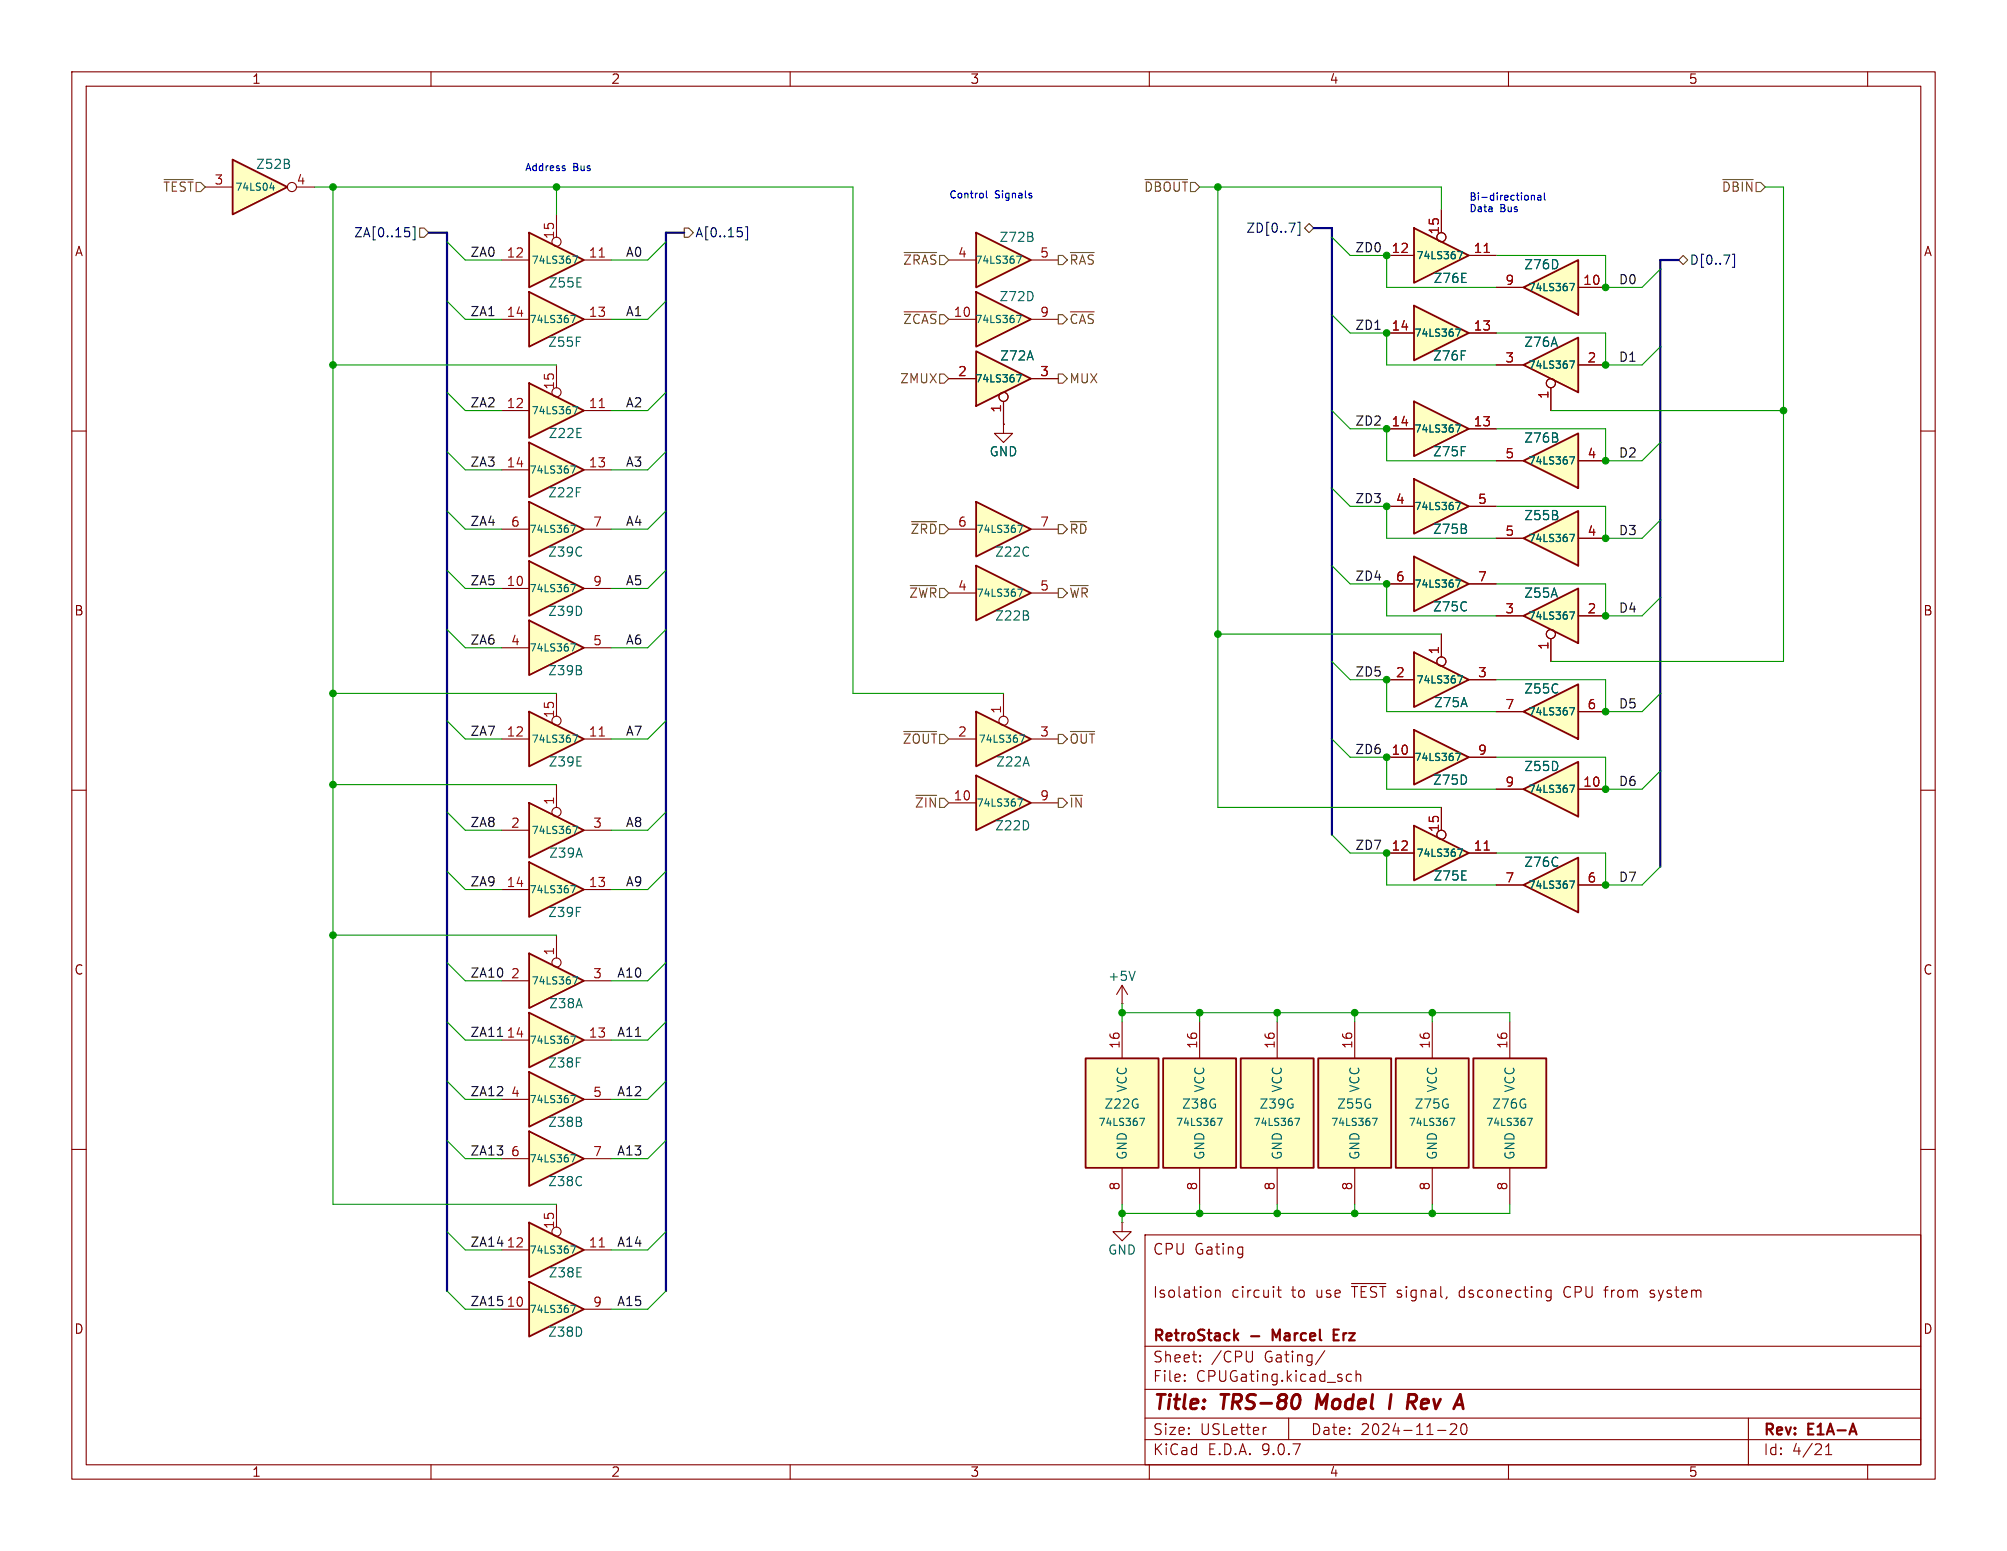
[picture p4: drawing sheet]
<svg xmlns="http://www.w3.org/2000/svg" width="279mm" height="216mm" viewBox="0 0 279 216" stroke-linecap="round" stroke-linejoin="round" font-family="sans-serif">
<g fill="none" stroke="#840000" stroke-width=".15">
<path d="M10 10h259.4v195.9h-259.4zM12 12h255.4v191.9h-255.4zM60 10v2M110 10v2M160 10v2M210 10v2M260 10v2M10 60h2M267.4 60h2M10 110h2M267.4 110h2M10 160h2"/>
<path d="M159.4 171.9h108v32h-108zM169.2 179.6v1M169.2 179.7a.37 .37 0 0 1 .7 .1v.8M177.8 179.6h.6M178 179.1v1.3l.1 .1 .3 .1M188.2 178.7h4.7M215.4 179.7l.1-.1 .4 .1M215.9 179.6v1.2a.41 .41 0 0 1-.5 .3M217.9 179.3a1.04 1.04 0 0 0 0 1.1M230.1 179.6l-.3 .1-.1 .1 .1 .2 .3 .1M267.4 160h2M159.4 197.4h108"/>
<path d="M159.4 193.4h108M159.4 187.4h108M164.9 192.1l.1 .1-.1 .1M164.9 192.1v.1v.1M164.9 191.4v.1M164.9 192.1v.2M164.9 191.4h.1l-.1 .1M167.1 189.4v.1v.1M167.1 189.4l-.1 .1 .1 .1M167.1 188.7v.1M167.1 189.4v.2M167.1 188.7h-.1l.1 .1"/>
<path d="M174.4 188.1v1.2l-.3 .3M176.3 198.7l-.3 .1M179.4 197.4v3M184.4 188l-1.3 1.9M187.5 192.1l.2 .2 .4-.1M188.1 191.4l-.4-.1-.2 .1M188.8 191.4a.37 .37 0 0 1 .6 .1v.8M188.8 190.8v1.5M200.1 199.1h1.2M201.9 198.3l.2-.1 .5 .1a.41 .41 0 0 1 .1 .5l-.8 .9h.9M203.5 198.3a.36 .36 0 0 1 .4-.1 .36 .36 0 0 1 .2 .3 .77 .77 0 0 1-.4 1.2 .91 .91 0 0 1-.2-1.4zM215.4 180.5l.1 .1 .4-.1"/>
<path d="M229.7 180.5l.4 .1M243.4 197.4v6.5M60 203.9v2M110 203.9v2M159.4 200.4h108M160 203.9v2M210 203.9v2M254.1 202.5h.9M254.1 201.4l.5-.4v1.5M260 203.9v2"/>
</g>
<path d="M180.8 194.2a1.31 1.31 0 0 1 0 1.5M183.5 194.1l-.3 2M193.7 194.1l-.3 2M197.1 194.2a.53 .53 0 0 1 0 .8" fill="none" stroke="#840000" stroke-width=".4"/>
<path d="M172 186l.4 .6M172.4 185.6l-.6 .5M177.7 186.1l-.5-1v1.5M185.7 185.8h.5M186.4 185.1h-.7v1.5h.7" fill="none" stroke="#840000" stroke-width=".3"/>
<path d="M196.8 90.8l7.7 3.8-7.7 3.8z" fill="#ffffc2"/>
<path d="M196.8 90.8l7.7 3.8-7.7 3.8z" fill="none" stroke="#840000" stroke-width=".25"/>
<g fill="none" stroke="#840000" stroke-width=".15">
<path d="M193 94.6h3.8M200.7 88.3v3.1M204.5 94.6h3.8"/>
<circle cx="200.7" cy="92.1" r=".63"/>
</g>
<path d="M202.9 94.1h.7l-.4 1" fill="none" stroke="#006464" stroke-width=".15"/>
<path d="M73.7 61.6l7.6 3.8-7.6 3.8z" fill="#ffffc2"/>
<path d="M73.7 61.6l7.6 3.8-7.6 3.8z" fill="none" stroke="#840000" stroke-width=".25"/>
<path d="M69.8 65.4h3.9M81.3 65.4h3.8" fill="none" stroke="#840000" stroke-width=".15"/>
<path d="M79.5 64.9h.6l-.4 1" fill="none" stroke="#006464" stroke-width=".15"/>
<path d="M196.8 77.5l7.7 3.8-7.7 3.8z" fill="#ffffc2"/>
<path d="M196.8 77.5l7.7 3.8-7.7 3.8z" fill="none" stroke="#840000" stroke-width=".25"/>
<path d="M193 81.3h3.8M204.5 81.3h3.8" fill="none" stroke="#840000" stroke-width=".15"/>
<path d="M202.7 80.7h.6l-.4 1" fill="none" stroke="#006464" stroke-width=".15"/>
<path d="M73.7 40.6l7.6 3.9-7.6 3.8z" fill="#ffffc2"/>
<path d="M73.7 40.6l7.6 3.9-7.6 3.8z" fill="none" stroke="#840000" stroke-width=".25"/>
<path d="M69.8 44.5h3.9M81.3 44.5h3.8" fill="none" stroke="#840000" stroke-width=".15"/>
<path d="M79.5 43.9h.6l-.4 1" fill="none" stroke="#006464" stroke-width=".15"/>
<path d="M135.9 78.7l7.6 3.9-7.6 3.8z" fill="#ffffc2"/>
<path d="M135.9 78.7l7.6 3.9-7.6 3.8z" fill="none" stroke="#840000" stroke-width=".25"/>
<path d="M132.1 82.6h3.8M143.5 82.6h3.8" fill="none" stroke="#840000" stroke-width=".15"/>
<path d="M141.7 82h.7l-.5 1" fill="none" stroke="#006464" stroke-width=".15"/>
<path d="M212.1 109.9l7.6-3.9v7.7z" fill="#ffffc2"/>
<path d="M212.1 109.9l7.6-3.9v7.7z" fill="none" stroke="#840000" stroke-width=".25"/>
<path d="M208.3 109.9h3.8M219.7 109.9h3.8" fill="none" stroke="#840000" stroke-width=".15"/>
<path d="M218.5 109.3h.7l-.4 1" fill="none" stroke="#006464" stroke-width=".15"/>
<path d="M32.4 22.2l7.6 3.8-7.6 3.8z" fill="#ffffc2"/>
<path d="M32.4 22.2l7.6 3.8-7.6 3.8z" fill="none" stroke="#840000" stroke-width=".25"/>
<g fill="none" stroke="#840000" stroke-width=".15">
<path d="M28.6 26h3.8M41.3 26h2.5"/>
<circle cx="40.6" cy="26" r=".63"/>
</g>
<path d="M37.6 26.2h.6M38.1 25.8v.7" fill="none" stroke="#006464" stroke-width=".15"/>
<path d="M151.1 147.3h10.2v15.3h-10.2z" fill="#ffffc2"/>
<path d="M151.1 147.3h10.2v15.3h-10.2z" fill="none" stroke="#840000" stroke-width=".25"/>
<path d="M156.2 142.2v5.1M156.2 162.6v5" fill="none" stroke="#840000" stroke-width=".15"/>
<path d="M158.7 155.7h.6l-.4 1" fill="none" stroke="#006464" stroke-width=".15"/>
<path d="M212.1 99.1l7.6-3.8v7.6z" fill="#ffffc2"/>
<path d="M212.1 99.1l7.6-3.8v7.6z" fill="none" stroke="#840000" stroke-width=".25"/>
<path d="M208.3 99.1h3.8M219.7 99.1h3.8" fill="none" stroke="#840000" stroke-width=".15"/>
<path d="M218.5 98.5h.7l-.4 1" fill="none" stroke="#006464" stroke-width=".15"/>
<path d="M135.9 108l7.6 3.8-7.6 3.8z" fill="#ffffc2"/>
<path d="M135.9 108l7.6 3.8-7.6 3.8z" fill="none" stroke="#840000" stroke-width=".25"/>
<path d="M132.1 111.8h3.8M143.5 111.8h3.8" fill="none" stroke="#840000" stroke-width=".15"/>
<path d="M141.7 111.2h.7l-.5 1" fill="none" stroke="#006464" stroke-width=".15"/>
<path d="M73.7 53.3l7.6 3.9-7.6 3.8z" fill="#ffffc2"/>
<path d="M73.7 53.3l7.6 3.9-7.6 3.8z" fill="none" stroke="#840000" stroke-width=".25"/>
<g fill="none" stroke="#840000" stroke-width=".15">
<path d="M69.8 57.2h3.9M77.5 50.8v3.2M81.3 57.2h3.8"/>
<circle cx="77.5" cy="54.6" r=".63"/>
</g>
<path d="M83.4 56.7h.8" fill="none" stroke="#a90000" stroke-width=".15"/>
<path d="M79.7 56.6h.7l-.4 1" fill="none" stroke="#006464" stroke-width=".15"/>
<path d="M73.7 149.2l7.6 3.8-7.6 3.8z" fill="#ffffc2"/>
<path d="M73.7 149.2l7.6 3.8-7.6 3.8z" fill="none" stroke="#840000" stroke-width=".25"/>
<path d="M69.8 153h3.9M81.3 153h3.8" fill="none" stroke="#840000" stroke-width=".15"/>
<path d="M79.5 152.5h.6l-.4 1" fill="none" stroke="#006464" stroke-width=".15"/>
<path d="M194.3 147.3h10.2v15.3h-10.2z" fill="#ffffc2"/>
<path d="M194.3 147.3h10.2v15.3h-10.2z" fill="none" stroke="#840000" stroke-width=".25"/>
<path d="M199.4 142.2v5.1M199.4 162.6v5" fill="none" stroke="#840000" stroke-width=".15"/>
<path d="M201.8 155.7h.7l-.4 1" fill="none" stroke="#006464" stroke-width=".15"/>
<path d="M183.5 147.3h10.2v15.3h-10.2z" fill="#ffffc2"/>
<path d="M183.5 147.3h10.2v15.3h-10.2z" fill="none" stroke="#840000" stroke-width=".25"/>
<path d="M188.6 142.2v5.1M188.6 162.6v5" fill="none" stroke="#840000" stroke-width=".15"/>
<path d="M191 155.7h.7l-.4 1" fill="none" stroke="#006464" stroke-width=".15"/>
<path d="M205.1 147.3h10.2v15.3h-10.2z" fill="#ffffc2"/>
<path d="M205.1 147.3h10.2v15.3h-10.2z" fill="none" stroke="#840000" stroke-width=".25"/>
<path d="M210.2 142.2v5.1M210.2 162.6v5" fill="none" stroke="#840000" stroke-width=".15"/>
<path d="M212.6 155.7h.7l-.4 1" fill="none" stroke="#006464" stroke-width=".15"/>
<path d="M73.7 157.5l7.6 3.8-7.6 3.8z" fill="#ffffc2"/>
<path d="M73.7 157.5l7.6 3.8-7.6 3.8z" fill="none" stroke="#840000" stroke-width=".25"/>
<path d="M69.8 161.3h3.9M81.3 161.3h3.8" fill="none" stroke="#840000" stroke-width=".15"/>
<path d="M79.5 160.7h.6l-.4 1" fill="none" stroke="#006464" stroke-width=".15"/>
<path d="M73.7 78.1l7.6 3.8-7.6 3.8z" fill="#ffffc2"/>
<path d="M73.7 78.1l7.6 3.8-7.6 3.8z" fill="none" stroke="#840000" stroke-width=".25"/>
<path d="M69.8 81.9h3.9M81.3 81.9h3.8" fill="none" stroke="#840000" stroke-width=".15"/>
<path d="M79.5 81.4h.6l-.4 1" fill="none" stroke="#006464" stroke-width=".15"/>
<path d="M73.7 69.9l7.6 3.8-7.6 3.8z" fill="#ffffc2"/>
<path d="M73.7 69.9l7.6 3.8-7.6 3.8z" fill="none" stroke="#840000" stroke-width=".25"/>
<path d="M69.8 73.7h3.9M81.3 73.7h3.8" fill="none" stroke="#840000" stroke-width=".15"/>
<path d="M79.5 73.1h.6l-.4 1" fill="none" stroke="#006464" stroke-width=".15"/>
<path d="M73.7 86.4l7.6 3.8-7.6 3.8z" fill="#ffffc2"/>
<path d="M73.7 86.4l7.6 3.8-7.6 3.8z" fill="none" stroke="#840000" stroke-width=".25"/>
<path d="M69.8 90.2h3.9M81.3 90.2h3.8M156.2 170.2v1.3h1.3l-1.3 1.2-1.3-1.2h1.3M156.2 170.2h.1" fill="none" stroke="#840000" stroke-width=".15"/>
<path d="M79.5 89.6h.6l-.4 1" fill="none" stroke="#006464" stroke-width=".15"/>
<path d="M135.9 99.1l7.6 3.8-7.6 3.8z" fill="#ffffc2"/>
<path d="M135.9 99.1l7.6 3.8-7.6 3.8z" fill="none" stroke="#840000" stroke-width=".25"/>
<g fill="none" stroke="#840000" stroke-width=".15">
<path d="M139.7 96.5v3.2M132.1 102.9h3.8M143.5 102.9h3.8"/>
<circle cx="139.7" cy="100.3" r=".63"/>
</g>
<path d="M142 102.3h.6l-.4 1" fill="none" stroke="#006464" stroke-width=".15"/>
<path d="M172.7 147.3h10.2v15.3h-10.2z" fill="#ffffc2"/>
<path d="M172.7 147.3h10.2v15.3h-10.2z" fill="none" stroke="#840000" stroke-width=".25"/>
<path d="M177.8 142.2v5.1M177.8 162.6v5" fill="none" stroke="#840000" stroke-width=".15"/>
<path d="M180.3 155.7h.6l-.4 1" fill="none" stroke="#006464" stroke-width=".15"/>
<path d="M161.9 147.3h10.2v15.3h-10.2z" fill="#ffffc2"/>
<path d="M161.9 147.3h10.2v15.3h-10.2z" fill="none" stroke="#840000" stroke-width=".25"/>
<path d="M167 142.2v5.1M167 162.6v5" fill="none" stroke="#840000" stroke-width=".15"/>
<path d="M169.5 155.7h.6l-.4 1" fill="none" stroke="#006464" stroke-width=".15"/>
<path d="M73.7 141l7.6 3.8-7.6 3.8z" fill="#ffffc2"/>
<path d="M73.7 141l7.6 3.8-7.6 3.8z" fill="none" stroke="#840000" stroke-width=".25"/>
<path d="M156.2 139.7h.1M156.2 137.2l-.8 1.2M156.2 137.2l.8 1.2M156.2 137.2v2.5M69.8 144.8h3.9M81.3 144.8h3.8" fill="none" stroke="#840000" stroke-width=".15"/>
<path d="M158 135.2l-.4 1.3M79.5 144.2h.6l-.4 1" fill="none" stroke="#006464" stroke-width=".15"/>
<path d="M196.8 114.9l7.7 3.8-7.7 3.9z" fill="#ffffc2"/>
<path d="M196.8 114.9l7.7 3.8-7.7 3.9z" fill="none" stroke="#840000" stroke-width=".25"/>
<g fill="none" stroke="#840000" stroke-width=".15">
<path d="M193 118.7h3.8M200.7 112.4v3.2M204.5 118.7h3.8"/>
<circle cx="200.7" cy="116.2" r=".63"/>
</g>
<path d="M206.6 118.3h.7" fill="none" stroke="#a90000" stroke-width=".15"/>
<path d="M202.9 118.2h.7l-.4 1" fill="none" stroke="#006464" stroke-width=".15"/>
<path d="M196.8 101.6l7.7 3.8-7.7 3.8z" fill="#ffffc2"/>
<path d="M196.8 101.6l7.7 3.8-7.7 3.8z" fill="none" stroke="#840000" stroke-width=".25"/>
<path d="M193 105.4h3.8M204.5 105.4h3.8" fill="none" stroke="#840000" stroke-width=".15"/>
<path d="M202.7 104.9h.6l-.4 1" fill="none" stroke="#006464" stroke-width=".15"/>
<path d="M196.8 55.9l7.7 3.8-7.7 3.8z" fill="#ffffc2"/>
<path d="M196.8 55.9l7.7 3.8-7.7 3.8z" fill="none" stroke="#840000" stroke-width=".25"/>
<path d="M193 59.7h3.8M204.5 59.7h3.8" fill="none" stroke="#840000" stroke-width=".15"/>
<path d="M202.7 59.1h.6l-.4 1" fill="none" stroke="#006464" stroke-width=".15"/>
<path d="M212.1 50.8l7.6-3.8v7.6z" fill="#ffffc2"/>
<path d="M212.1 50.8l7.6-3.8v7.6z" fill="none" stroke="#840000" stroke-width=".25"/>
<g fill="none" stroke="#840000" stroke-width=".15">
<path d="M208.3 50.8h3.8M215.9 54v3.2M219.7 50.8h3.8"/>
<circle cx="215.9" cy="53.3" r=".63"/>
</g>
<path d="M218.5 50.3h.7l-.4 1" fill="none" stroke="#006464" stroke-width=".15"/>
<path d="M196.8 42.5l7.7 3.9-7.7 3.8z" fill="#ffffc2"/>
<path d="M196.8 42.5l7.7 3.9-7.7 3.8z" fill="none" stroke="#840000" stroke-width=".25"/>
<path d="M193 46.4h3.8M204.5 46.4h3.8" fill="none" stroke="#840000" stroke-width=".15"/>
<path d="M202.7 45.8h.6l-.4 1" fill="none" stroke="#006464" stroke-width=".15"/>
<path d="M212.1 40l7.6-3.8v7.6z" fill="#ffffc2"/>
<path d="M212.1 40l7.6-3.8v7.6z" fill="none" stroke="#840000" stroke-width=".25"/>
<path d="M208.3 40h3.8M219.7 40h3.8" fill="none" stroke="#840000" stroke-width=".15"/>
<path d="M218.5 39.5h.7l-.4 1" fill="none" stroke="#006464" stroke-width=".15"/>
<path d="M196.8 31.8l7.7 3.8-7.7 3.8z" fill="#ffffc2"/>
<path d="M196.8 31.8l7.7 3.8-7.7 3.8z" fill="none" stroke="#840000" stroke-width=".25"/>
<g fill="none" stroke="#840000" stroke-width=".15">
<path d="M193 35.6h3.8M200.7 29.2v3.2M204.5 35.6h3.8"/>
<circle cx="200.7" cy="33" r=".63"/>
</g>
<path d="M206.6 35.1h.7" fill="none" stroke="#a90000" stroke-width=".15"/>
<path d="M202.9 35h.7l-.4 1" fill="none" stroke="#006464" stroke-width=".15"/>
<path d="M135.9 32.4l7.6 3.8-7.6 3.8z" fill="#ffffc2"/>
<path d="M135.9 32.4l7.6 3.8-7.6 3.8z" fill="none" stroke="#840000" stroke-width=".25"/>
<path d="M132.1 36.2h3.8M143.5 36.2h3.8" fill="none" stroke="#840000" stroke-width=".15"/>
<path d="M141.5 35.6h.7l-.4 1" fill="none" stroke="#006464" stroke-width=".15"/>
<path d="M212.1 123.2l7.6-3.8v7.6z" fill="#ffffc2"/>
<path d="M212.1 123.2l7.6-3.8v7.6z" fill="none" stroke="#840000" stroke-width=".25"/>
<path d="M208.3 123.2h3.8M219.7 123.2h3.8" fill="none" stroke="#840000" stroke-width=".15"/>
<path d="M218.5 122.6h.7l-.4 1" fill="none" stroke="#006464" stroke-width=".15"/>
<path d="M135.9 40.6l7.6 3.9-7.6 3.8z" fill="#ffffc2"/>
<path d="M135.9 40.6l7.6 3.9-7.6 3.8z" fill="none" stroke="#840000" stroke-width=".25"/>
<path d="M132.1 44.5h3.8M143.5 44.5h3.8" fill="none" stroke="#840000" stroke-width=".15"/>
<path d="M141.5 43.9h.7l-.4 1" fill="none" stroke="#006464" stroke-width=".15"/>
<path d="M73.7 120l7.6 3.8-7.6 3.8z" fill="#ffffc2"/>
<path d="M73.7 120l7.6 3.8-7.6 3.8z" fill="none" stroke="#840000" stroke-width=".25"/>
<path d="M69.8 123.8h3.9M81.3 123.8h3.8" fill="none" stroke="#840000" stroke-width=".15"/>
<path d="M79.5 123.3h.6l-.4 1" fill="none" stroke="#006464" stroke-width=".15"/>
<path d="M73.7 111.8l7.6 3.8-7.6 3.8z" fill="#ffffc2"/>
<path d="M73.7 111.8l7.6 3.8-7.6 3.8z" fill="none" stroke="#840000" stroke-width=".25"/>
<g fill="none" stroke="#840000" stroke-width=".15">
<path d="M69.8 115.6h3.9M77.5 109.2v3.2M81.3 115.6h3.8"/>
<circle cx="77.5" cy="113" r=".63"/>
</g>
<path d="M79.7 115h.7l-.4 1" fill="none" stroke="#006464" stroke-width=".15"/>
<path d="M73.7 32.4l7.6 3.8-7.6 3.8z" fill="#ffffc2"/>
<path d="M73.7 32.4l7.6 3.8-7.6 3.8z" fill="none" stroke="#840000" stroke-width=".25"/>
<g fill="none" stroke="#840000" stroke-width=".15">
<path d="M69.8 36.2h3.9M77.5 29.8v3.2M81.3 36.2h3.8"/>
<circle cx="77.5" cy="33.7" r=".63"/>
</g>
<path d="M83.4 35.8h.8" fill="none" stroke="#a90000" stroke-width=".15"/>
<path d="M79.7 35.6h.7l-.4 1" fill="none" stroke="#006464" stroke-width=".15"/>
<path d="M73.7 99.1l7.6 3.8-7.6 3.8z" fill="#ffffc2"/>
<path d="M73.7 99.1l7.6 3.8-7.6 3.8z" fill="none" stroke="#840000" stroke-width=".25"/>
<g fill="none" stroke="#840000" stroke-width=".15">
<path d="M77.5 96.5v3.2M69.8 102.9h3.9M81.3 102.9h3.8"/>
<circle cx="77.5" cy="100.3" r=".63"/>
</g>
<path d="M83.4 102.5h.8" fill="none" stroke="#a90000" stroke-width=".15"/>
<path d="M79.7 102.3h.7l-.4 1" fill="none" stroke="#006464" stroke-width=".15"/>
<path d="M212.1 74.9l7.6-3.8v7.6z" fill="#ffffc2"/>
<path d="M212.1 74.9l7.6-3.8v7.6z" fill="none" stroke="#840000" stroke-width=".25"/>
<path d="M208.3 74.9h3.8M219.7 74.9h3.8" fill="none" stroke="#840000" stroke-width=".15"/>
<path d="M218.5 74.4h.7l-.4 1" fill="none" stroke="#006464" stroke-width=".15"/>
<path d="M73.7 132.7l7.6 3.8-7.6 3.8z" fill="#ffffc2"/>
<path d="M73.7 132.7l7.6 3.8-7.6 3.8z" fill="none" stroke="#840000" stroke-width=".25"/>
<g fill="none" stroke="#840000" stroke-width=".15">
<path d="M69.8 136.5h3.9M77.5 130.2v3.2M81.3 136.5h3.8"/>
<circle cx="77.5" cy="134" r=".63"/>
</g>
<path d="M79.7 136h.7l-.4 1" fill="none" stroke="#006464" stroke-width=".15"/>
<path d="M135.9 69.9l7.6 3.8-7.6 3.8z" fill="#ffffc2"/>
<path d="M135.9 69.9l7.6 3.8-7.6 3.8z" fill="none" stroke="#840000" stroke-width=".25"/>
<path d="M132.1 73.7h3.8M143.5 73.7h3.8" fill="none" stroke="#840000" stroke-width=".15"/>
<path d="M141.7 73.1h.7l-.5 1" fill="none" stroke="#006464" stroke-width=".15"/>
<path d="M212.1 64.1l7.6-3.8v7.6z" fill="#ffffc2"/>
<path d="M212.1 64.1l7.6-3.8v7.6z" fill="none" stroke="#840000" stroke-width=".25"/>
<path d="M208.3 64.1h3.8M219.7 64.1h3.8" fill="none" stroke="#840000" stroke-width=".15"/>
<path d="M218.5 63.6h.7l-.4 1" fill="none" stroke="#006464" stroke-width=".15"/>
<path d="M73.7 178.4l7.6 3.8-7.6 3.9z" fill="#ffffc2"/>
<path d="M73.7 178.4l7.6 3.8-7.6 3.9z" fill="none" stroke="#840000" stroke-width=".25"/>
<path d="M69.8 182.2h3.9M81.3 182.2h3.8" fill="none" stroke="#840000" stroke-width=".15"/>
<path d="M79.5 181.7h.6l-.4 1" fill="none" stroke="#006464" stroke-width=".15"/>
<path d="M73.7 170.2l7.6 3.8-7.6 3.8z" fill="#ffffc2"/>
<path d="M73.7 170.2l7.6 3.8-7.6 3.8z" fill="none" stroke="#840000" stroke-width=".25"/>
<g fill="none" stroke="#840000" stroke-width=".15">
<path d="M69.8 174h3.9M77.5 167.6v3.2M81.3 174h3.8"/>
<circle cx="77.5" cy="171.4" r=".63"/>
</g>
<path d="M83.4 173.6h.8" fill="none" stroke="#a90000" stroke-width=".15"/>
<path d="M79.5 173.4h.6l-.4 1" fill="none" stroke="#006464" stroke-width=".15"/>
<path d="M212.1 85.7l7.6-3.8v7.6z" fill="#ffffc2"/>
<path d="M212.1 85.7l7.6-3.8v7.6z" fill="none" stroke="#840000" stroke-width=".25"/>
<g fill="none" stroke="#840000" stroke-width=".15">
<path d="M208.3 85.7h3.8M215.9 88.9v3.2M219.7 85.7h3.8"/>
<circle cx="215.9" cy="88.3" r=".63"/>
</g>
<path d="M218.5 85.2h.7l-.4 1" fill="none" stroke="#006464" stroke-width=".15"/>
<path d="M135.9 48.9l7.6 3.8-7.6 3.8z" fill="#ffffc2"/>
<path d="M135.9 48.9l7.6 3.8-7.6 3.8z" fill="none" stroke="#840000" stroke-width=".25"/>
<g fill="none" stroke="#840000" stroke-width=".15">
<path d="M132.1 52.7h3.8M139.7 59.1v1.2h1.3l-1.3 1.3-1.3-1.3h1.3M139.7 59.1h.1M139.7 55.9v3.2M143.5 52.7h3.8"/>
<circle cx="139.7" cy="55.2" r=".63"/>
</g>
<path d="M141.5 52.2h.7l-.4 1" fill="none" stroke="#006464" stroke-width=".15"/>
<path d="M196.8 66.7l7.7 3.8-7.7 3.8z" fill="#ffffc2"/>
<path d="M196.8 66.7l7.7 3.8-7.7 3.8z" fill="none" stroke="#840000" stroke-width=".25"/>
<g fill="none" stroke="#840000" stroke-width=".15">
<path d="M193 35.6h3.8M200.7 29.2v3.2M204.5 35.6h3.8M132.1 52.7h3.8M139.7 59.1h.1M139.7 55.9v3.2M143.5 52.7h3.8M193 46.4h3.8M193 59.7h3.8M204.5 46.4h3.8M204.5 59.7h3.8M208.3 40h3.8"/>
<path d="M208.3 50.8h3.8M215.9 54v3.2M219.7 40h3.8M219.7 50.8h3.8M193 70.5h3.8M204.5 70.5h3.8M208.3 74.9h3.8M208.3 64.1h3.8M219.7 74.9h3.8M219.7 64.1h3.8M193 81.3h3.8M193 94.6h3.8"/>
<path d="M200.7 88.3v3.1M204.5 81.3h3.8M204.5 94.6h3.8M208.3 85.7h3.8M208.3 99.1h3.8M215.9 88.9v3.2M219.7 85.7h3.8M219.7 99.1h3.8M193 118.7h3.8M193 105.4h3.8M200.7 112.4v3.2M204.5 118.7h3.8"/>
<path d="M204.5 105.4h3.8M208.3 109.9h3.8M219.7 109.9h3.8M208.3 123.2h3.8M219.7 123.2h3.8"/>
<circle cx="200.7" cy="33" r=".63"/>
<circle cx="139.7" cy="55.2" r=".63"/>
<circle cx="215.9" cy="53.3" r=".63"/>
<circle cx="200.7" cy="92.1" r=".63"/>
<circle cx="215.9" cy="88.3" r=".63"/>
<circle cx="200.7" cy="116.2" r=".63"/>
</g>
<g fill="none" stroke="#006464" stroke-width=".15">
<path d="M202.9 35h.7l-.4 1M218.5 39.5h.7l-.4 1M141.5 52.2h.7l-.4 1M202.7 45.8h.6l-.4 1M202.7 59.1h.6l-.4 1M218.5 50.3h.7l-.4 1M202.7 69.9h.6l-.4 1M218.5 74.4h.7l-.4 1M218.5 63.6h.7l-.4 1M202.7 80.7h.6l-.4 1M202.9 94.1h.7l-.4 1M218.5 85.2h.7l-.4 1"/>
<path d="M218.5 98.5h.7l-.4 1M202.7 104.9h.6l-.4 1M202.9 118.2h.7l-.4 1M218.5 109.3h.7l-.4 1M218.5 122.6h.7l-.4 1"/>
</g>
<path d="M56.4 31.7h.6M56.8 32.2l.2 .2v.3l-.2 .3M57.5 31.6h.3v1.8h-.3M103.3 32.3v.5M103.8 31.6h.3v1.8h-.3M179.4 31.1h.9l-.6 1.2M180.7 30.9h.3v1.9h-.3M241.2 35.4h.3v1.8h-.3" fill="none" stroke="#000084" stroke-width=".15"/>
<g fill="none" stroke="#725600" stroke-width=".15">
<path d="M22.8 25h4.1M58.4 31.8h.7l.6 .6-.6 .6h-.7zM95.2 31.8h.7l.6 .6-.6 .6h-.7zM125.9 35.2h4.5M147.3 35.6h.7l.6 .6-.6 .6h-.7zM149 35.2h3.3M159.4 25h5.9M181.6 31.8l.6-.7 .7 .7-.7 .6zM233.7 36.2l.6-.6 .6 .6-.6 .6zM239.8 25h4.3M125.9 43.4h4.5M130.8 52.1h.6l.7 .6-.7 .6h-.6z"/>
<path d="M147.3 52.1h.7l.6 .6-.6 .6h-.7zM147.3 43.8h.7l.6 .7-.6 .6h-.7zM149 43.4h3.3M126.9 72.6h3.5M147.3 73h.7l.6 .7-.6 .6h-.7zM149 72.6h2.3M126.7 81.5h3.7M147.3 81.9h.7l.6 .7-.6 .6h-.7zM149 81.5h2.5M125.8 101.8h4.6M127.5 110.7h2.9M147.3 102.2h.7l.6 .7-.6 .6h-.7z"/>
<path d="M147.3 111.1h.7l.6 .7-.6 .6h-.7zM149 101.8h3.4M149 110.7h1.7"/>
</g>
<path d="M69.3 144.3h.7" fill="none" stroke="#0f0f0f" stroke-width=".15"/>
<path d="M59.7 32.4h2.5v147.3M95.2 32.4h-2.5v147.3M182.9 31.8h2.5v84.4M233.7 36.2h-2.6v84.5" fill="none" stroke="#000084" stroke-width=".3"/>
<g fill="none" stroke="#009600" stroke-width=".15">
<path d="M43.8 26h74.9v70.5h21M46.4 26v141.6h31.1M62.2 33.7l2.6 2.5h5M77.5 26v3.8M92.7 33.7l-2.5 2.5h-5.1M167 26h33.7v3.2M169.5 26v86.4h31.2M185.4 33l2.6 2.6h5v4.4h15.3M208.3 35.6h15.2v4.4h5.1l2.5-2.5M245.7 26h2.6v66.1h-32.4M46.4 50.8h31.1M62.2 41.9l2.6 2.6h5"/>
<path d="M62.2 54.6l2.6 2.6h5M92.7 41.9l-2.5 2.6h-5.1M92.7 54.6l-2.5 2.6h-5.1M185.4 57.2l2.6 2.5h5v4.4h15.3M185.4 43.8l2.6 2.6h5v4.4h15.3M208.3 59.7h15.2v4.4h5.1l2.5-2.5M208.3 46.4h15.2v4.4h5.1l2.5-2.5M215.9 57.2h32.4M62.2 62.9l2.6 2.5h5M62.2 71.1l2.6 2.6h5M62.2 79.4l2.6 2.5h5M92.7 62.9l-2.5 2.5h-5.1"/>
<path d="M92.7 71.1l-2.5 2.6h-5.1M92.7 79.4l-2.5 2.5h-5.1M185.4 67.9l2.6 2.6h5v4.4h15.3M185.4 78.7l2.6 2.6h5v4.4h15.3M208.3 70.5h15.2v4.4h5.1l2.5-2.5M46.4 96.5h31.1M62.2 87.6l2.6 2.6h5M92.7 87.6l-2.5 2.6h-5.1M169.5 88.3h31.2M185.4 92.1l2.6 2.5h5v4.5h15.3M208.3 81.3h15.2v4.4h5.1l2.5-2.5M208.3 94.6h15.2v4.5h5.1l2.5-2.6"/>
<path d="M46.4 109.2h31.1M62.2 100.3l2.6 2.6h5M62.2 113l2.6 2.6h5M92.7 100.3l-2.5 2.6h-5.1M92.7 113l-2.5 2.6h-5.1M185.4 102.9l2.6 2.5h5v4.5h15.3M185.4 116.2l2.6 2.5h5v4.5h15.3M208.3 105.4h15.2v4.5h5.1l2.5-2.6M208.3 118.7h15.2v4.5h5.1l2.5-2.5M46.4 130.2h31.1M62.2 134l2.6 2.5h5M62.2 121.3l2.6 2.5h5"/>
<path d="M92.7 134l-2.5 2.5h-5.1M92.7 121.3l-2.5 2.5h-5.1M156.2 139.7v2.5M62.2 158.8l2.6 2.5h5M62.2 150.5l2.6 2.5h5M62.2 142.2l2.6 2.6h5M92.7 158.8l-2.5 2.5h-5.1M92.7 150.5l-2.5 2.5h-5.1M92.7 142.2l-2.5 2.6h-5.1M156.2 141h54v1.2M167 141v1.2M177.8 141v1.2"/>
<path d="M188.6 141v1.2M199.4 141v1.2M62.2 171.5l2.6 2.5h5M62.2 179.7l2.6 2.5h5M92.7 171.5l-2.5 2.5h-5.1M92.7 179.7l-2.5 2.5h-5.1M156.2 167.6v2.6M167 167.6v1.3M177.8 167.6v1.3M188.6 167.6v1.3M199.4 167.6v1.3M210.2 167.6v1.3h-54"/>
</g>
<path d="M78.6 23.4l.1 .2-.1 .1M78.6 23.1h.1M137.3 26.6v.8l.2 .2M143.5 27.2l.2 .2-.2 .2M143.5 26.9h.1M213.2 27.2v.7M213.2 27.3l.1-.1h.3v.7M214.1 27.2h.4v.7M214.5 27.4l-.3 .1-.2 .1 .2 .3 .3-.1M215 26.9v.8l.1 .2" fill="none" stroke="#0000c2" stroke-width=".15"/>
<path d="M206.6 35.1h.7M206.6 118.3h.7" fill="none" stroke="#a90000" stroke-width=".15"/>
<g fill="#009600" stroke="#009600" stroke-width=".15">
<circle cx="177.8" cy="168.9" r=".46"/>
<circle cx="199.4" cy="141" r=".46"/>
<circle cx="177.8" cy="141" r=".46"/>
<circle cx="188.6" cy="141" r=".46"/>
<circle cx="199.4" cy="168.9" r=".46"/>
<circle cx="188.6" cy="168.9" r=".46"/>
<circle cx="156.2" cy="168.9" r=".46"/>
<circle cx="167" cy="168.9" r=".46"/>
<circle cx="167" cy="141" r=".46"/>
<circle cx="156.2" cy="141" r=".46"/>
<circle cx="193" cy="118.7" r=".46"/>
<circle cx="169.5" cy="88.3" r=".46"/>
<circle cx="193" cy="46.4" r=".46"/>
<circle cx="193" cy="35.6" r=".46"/>
<circle cx="169.5" cy="26" r=".46"/>
<circle cx="223.5" cy="85.7" r=".46"/>
<circle cx="223.5" cy="74.9" r=".46"/>
<circle cx="223.5" cy="99.1" r=".46"/>
<circle cx="193" cy="81.3" r=".46"/>
<circle cx="223.5" cy="40" r=".46"/>
<circle cx="223.5" cy="50.8" r=".46"/>
<circle cx="248.3" cy="57.2" r=".46"/>
<circle cx="193" cy="105.4" r=".46"/>
<circle cx="193" cy="94.6" r=".46"/>
<circle cx="223.5" cy="109.9" r=".46"/>
<circle cx="223.5" cy="123.2" r=".46"/>
<circle cx="193" cy="59.7" r=".46"/>
<circle cx="193" cy="70.5" r=".46"/>
<circle cx="223.5" cy="64.1" r=".46"/>
<circle cx="77.5" cy="26" r=".46"/>
<circle cx="46.4" cy="96.5" r=".46"/>
<circle cx="46.4" cy="109.2" r=".46"/>
<circle cx="46.4" cy="130.2" r=".46"/>
<circle cx="46.4" cy="50.8" r=".46"/>
<circle cx="46.4" cy="26" r=".46"/>
</g>
<g font-size="2.8" fill="#840000">
<text x="160.4" y="196.8">Title:</text>
<text x="170.1" y="196.8">TRS-80</text>
<text x="184.1" y="196.8">Model</text>
<text x="195.1" y="196.8">I</text>
<text x="198.4" y="196.8">Rev</text>
</g>
<g font-size="2.1" fill="#840000">
<text x="160.4" y="174.9">CPU Gating</text>
<text x="160.4" y="180.9">Isolation</text>
<text x="171.4" y="180.9">circuit</text>
<text x="179.9" y="180.9">to</text>
<text x="183.4" y="180.9">use</text>
<text x="188.5" y="180.9">~{TEST}</text>
<text x="194.9" y="180.9">signal,</text>
<text x="203.7" y="180.9">dsconecting</text>
<text x="218.4" y="180.9">CPU from</text>
<text x="230.7" y="180.9">system</text>
<text x="160.4" y="189.9">Sheet:</text>
<text x="160.4" y="187.1">RetroStack</text>
<text x="168.6" y="189.9">/CPU</text>
<text x="174.2" y="187.1">-</text>
<text x="176.1" y="189.9">Gating/</text>
<text x="177.8" y="187.1">Marcel</text>
<text x="186.9" y="187.1">Erz</text>
<text x="160.4" y="192.6">File:</text>
<text x="166.5" y="192.6">CPUGating.kicad_sch</text>
<text x="160.4" y="202.8">KiCad</text>
<text x="160.4" y="200">Size:</text>
<text x="167.1" y="200">USLetter</text>
<text x="168.1" y="202.8">E.D.A.</text>
<text x="175.7" y="202.8">9.0.7</text>
<text x="182.4" y="200">Date:</text>
<text x="189.4" y="200">2024-11-20</text>
<text x="245.4" y="200.2">Rev:</text>
<text x="245.4" y="202.8">Id:</text>
<text x="249.5" y="202.8">4/21</text>
<text x="251.8" y="200.2">E1A-A</text>
</g>
<g font-size="1.8" fill="#840000">
<text x="35" y="11.9">1</text>
<text x="85" y="11.9">2</text>
<text x="135" y="11.9">3</text>
<text x="185" y="11.9">4</text>
<text x="235" y="11.9">5</text>
<text x="10.3" y="35.9">A</text>
<text x="267.7" y="35.9">A</text>
<text x="10.3" y="85.9">B</text>
<text x="267.7" y="85.9">B</text>
<text x="10.3" y="135.9">C</text>
<text x="267.7" y="135.9">C</text>
<text x="10.3" y="185.9">D</text>
<text x="267.7" y="185.9">D</text>
<text x="35" y="205.8">1</text>
<text x="85" y="205.8">2</text>
<text x="135" y="205.8">3</text>
<text x="185" y="205.8">4</text>
<text x="235" y="205.8">5</text>
</g>
<g font-size="1.8" fill="#006464">
<text x="35.5" y="23.7">Z52B</text>
<text x="139.1" y="33.9">Z72B</text>
<text x="76.3" y="40.2">Z55E</text>
<text x="199.5" y="39.6">Z76E</text>
<text x="212.1" y="37.7">Z76D</text>
<text x="139.1" y="42.1">Z72D</text>
<text x="76.2" y="48.5">Z55F</text>
<text x="139.1" y="50.4">Z72A</text>
<text x="199.4" y="50.4">Z76F</text>
<text x="212.1" y="48.5">Z76A</text>
<text x="76.3" y="61.2">Z22E</text>
<text x="137.7" y="63.7">GND</text>
<text x="199.4" y="63.7">Z75F</text>
<text x="212.1" y="61.8">Z76B</text>
<text x="76.2" y="69.4">Z22F</text>
<text x="76.2" y="77.7">Z39C</text>
<text x="138.4" y="77.7">Z22C</text>
<text x="199.4" y="74.5">Z75B</text>
<text x="212.1" y="72.6">Z55B</text>
<text x="212.1" y="83.4">Z55A</text>
<text x="76.2" y="86">Z39D</text>
<text x="138.4" y="86.6">Z22B</text>
<text x="199.4" y="85.3">Z75C</text>
<text x="76.2" y="94.2">Z39B</text>
<text x="199.5" y="98.7">Z75A</text>
<text x="212.1" y="96.7">Z55C</text>
<text x="76.3" y="106.9">Z39E</text>
<text x="138.6" y="106.9">Z22A</text>
<text x="212.1" y="107.5">Z55D</text>
<text x="199.4" y="109.4">Z75D</text>
<text x="76.3" y="119.6">Z39A</text>
<text x="138.4" y="115.8">Z22D</text>
<text x="199.5" y="122.8">Z75E</text>
<text x="212.1" y="120.9">Z76C</text>
<text x="76.2" y="127.9">Z39F</text>
<text x="154.2" y="136.8">+5V</text>
<text x="76.3" y="140.6">Z38A</text>
<text x="76.2" y="148.8">Z38F</text>
<text x="153.7" y="154.5">Z22G</text>
<text x="157.1" y="152.2" transform="rotate(-90 157.1 152.2)">VCC</text>
<text x="164.5" y="154.5">Z38G</text>
<text x="167.9" y="152.2" transform="rotate(-90 167.9 152.2)">VCC</text>
<text x="175.2" y="154.5">Z39G</text>
<text x="178.7" y="152.2" transform="rotate(-90 178.7 152.2)">VCC</text>
<text x="186" y="154.5">Z55G</text>
<text x="189.5" y="152.2" transform="rotate(-90 189.5 152.2)">VCC</text>
<text x="196.8" y="154.5">Z75G</text>
<text x="200.3" y="152.2" transform="rotate(-90 200.3 152.2)">VCC</text>
<text x="207.6" y="154.5">Z76G</text>
<text x="211" y="152.2" transform="rotate(-90 211 152.2)">VCC</text>
<text x="76.2" y="157.1">Z38B</text>
<text x="157.1" y="161.5" transform="rotate(-90 157.1 161.5)">GND</text>
<text x="167.9" y="161.5" transform="rotate(-90 167.9 161.5)">GND</text>
<text x="178.7" y="161.5" transform="rotate(-90 178.7 161.5)">GND</text>
<text x="189.5" y="161.5" transform="rotate(-90 189.5 161.5)">GND</text>
<text x="200.3" y="161.5" transform="rotate(-90 200.3 161.5)">GND</text>
<text x="211" y="161.5" transform="rotate(-90 211 161.5)">GND</text>
<text x="76.2" y="165.3">Z38C</text>
<text x="76.3" y="178">Z38E</text>
<text x="154.2" y="174.9">GND</text>
<text x="76.2" y="186.3">Z38D</text>
</g>
<g font-size="1.8" fill="#725600">
<text x="22.6" y="26.9">~{TEST}</text>
<text x="159.2" y="26.9">~{DBOUT}</text>
<text x="239.6" y="26.9">~{DBIN}</text>
<text x="125.6" y="37.1">~{ZRAS}</text>
<text x="148.8" y="37.1">~{RAS}</text>
<text x="125.6" y="45.3">~{ZCAS}</text>
<text x="148.8" y="45.3">~{CAS}</text>
<text x="125.2" y="53.6">ZMUX</text>
<text x="148.8" y="53.6">MUX</text>
<text x="126.7" y="74.5">~{ZRD}</text>
<text x="148.8" y="74.5">~{RD}</text>
<text x="126.5" y="83.4">~{ZWR}</text>
<text x="148.8" y="83.4">~{WR}</text>
<text x="125.6" y="103.7">~{ZOUT}</text>
<text x="148.8" y="103.7">~{OUT}</text>
<text x="127.3" y="112.6">~{ZIN}</text>
<text x="148.8" y="112.6">~{IN}</text>
</g>
<g font-size="1.8" fill="#a90000">
<text x="29.8" y="25.8">3</text>
<text x="41.2" y="25.8">4</text>
<text x="70.4" y="35.9">12</text>
<text x="77.2" y="33.4" transform="rotate(-90 77.2 33.4)">15</text>
<text x="81.9" y="35.9">11</text>
<text x="133.3" y="35.9">4</text>
<text x="144.7" y="35.9">5</text>
<text x="193.6" y="35.3">12</text>
<text x="200.4" y="32.7" transform="rotate(-90 200.4 32.7)">15</text>
<text x="205.1" y="35.3">11</text>
<text x="209.5" y="39.8">9</text>
<text x="220.3" y="39.8">10</text>
<text x="70.4" y="44.2">14</text>
<text x="81.9" y="44.2">13</text>
<text x="132.7" y="44.2">10</text>
<text x="144.7" y="44.2">9</text>
<text x="193.6" y="46.1">14</text>
<text x="205.1" y="46.1">13</text>
<text x="133.3" y="52.5">2</text>
<text x="144.7" y="52.5">3</text>
<text x="209.5" y="50.5">3</text>
<text x="220.9" y="50.5">2</text>
<text x="70.4" y="56.9">12</text>
<text x="77.2" y="54.3" transform="rotate(-90 77.2 54.3)">15</text>
<text x="81.9" y="56.9">11</text>
<text x="139.4" y="57.5" transform="rotate(-90 139.4 57.5)">1</text>
<text x="193.6" y="59.4">14</text>
<text x="205.1" y="59.4">13</text>
<text x="215.6" y="55.6" transform="rotate(-90 215.6 55.6)">1</text>
<text x="70.4" y="65.2">14</text>
<text x="81.9" y="65.2">13</text>
<text x="209.5" y="63.9">5</text>
<text x="220.9" y="63.9">4</text>
<text x="194.2" y="70.2">4</text>
<text x="205.7" y="70.2">5</text>
<text x="71" y="73.4">6</text>
<text x="82.5" y="73.4">7</text>
<text x="133.3" y="73.4">6</text>
<text x="144.7" y="73.4">7</text>
<text x="209.5" y="74.7">5</text>
<text x="220.9" y="74.7">4</text>
<text x="70.4" y="81.7">10</text>
<text x="82.5" y="81.7">9</text>
<text x="133.3" y="82.3">4</text>
<text x="144.7" y="82.3">5</text>
<text x="194.2" y="81">6</text>
<text x="205.7" y="81">7</text>
<text x="71" y="89.9">4</text>
<text x="82.5" y="89.9">5</text>
<text x="209.5" y="85.5">3</text>
<text x="220.9" y="85.5">2</text>
<text x="194.2" y="94.4">2</text>
<text x="200.4" y="91.2" transform="rotate(-90 200.4 91.2)">1</text>
<text x="205.7" y="94.4">3</text>
<text x="215.6" y="90.6" transform="rotate(-90 215.6 90.6)">1</text>
<text x="77.2" y="100.1" transform="rotate(-90 77.2 100.1)">15</text>
<text x="139.4" y="99.4" transform="rotate(-90 139.4 99.4)">1</text>
<text x="209.5" y="98.8">7</text>
<text x="220.9" y="98.8">6</text>
<text x="70.4" y="102.6">12</text>
<text x="81.9" y="102.6">11</text>
<text x="133.3" y="102.6">2</text>
<text x="144.7" y="102.6">3</text>
<text x="193.6" y="105.2">10</text>
<text x="205.7" y="105.2">9</text>
<text x="77.2" y="112.1" transform="rotate(-90 77.2 112.1)">1</text>
<text x="132.7" y="111.5">10</text>
<text x="144.7" y="111.5">9</text>
<text x="209.5" y="109.6">9</text>
<text x="220.3" y="109.6">10</text>
<text x="71" y="115.3">2</text>
<text x="82.5" y="115.3">3</text>
<text x="193.6" y="118.5">12</text>
<text x="200.4" y="115.9" transform="rotate(-90 200.4 115.9)">15</text>
<text x="205.1" y="118.5">11</text>
<text x="70.4" y="123.6">14</text>
<text x="81.9" y="123.6">13</text>
<text x="209.5" y="122.9">7</text>
<text x="220.9" y="122.9">6</text>
<text x="71" y="136.3">2</text>
<text x="77.2" y="133.1" transform="rotate(-90 77.2 133.1)">1</text>
<text x="82.5" y="136.3">3</text>
<text x="70.4" y="144.5">14</text>
<text x="81.9" y="144.5">13</text>
<text x="156" y="146.1" transform="rotate(-90 156 146.1)">16</text>
<text x="166.8" y="146.1" transform="rotate(-90 166.8 146.1)">16</text>
<text x="177.5" y="146.1" transform="rotate(-90 177.5 146.1)">16</text>
<text x="188.3" y="146.1" transform="rotate(-90 188.3 146.1)">16</text>
<text x="199.1" y="146.1" transform="rotate(-90 199.1 146.1)">16</text>
<text x="209.9" y="146.1" transform="rotate(-90 209.9 146.1)">16</text>
<text x="71" y="152.8">4</text>
<text x="82.5" y="152.8">5</text>
<text x="71" y="161">6</text>
<text x="82.5" y="161">7</text>
<text x="156" y="165.8" transform="rotate(-90 156 165.8)">8</text>
<text x="166.8" y="165.8" transform="rotate(-90 166.8 165.8)">8</text>
<text x="177.5" y="165.8" transform="rotate(-90 177.5 165.8)">8</text>
<text x="188.3" y="165.8" transform="rotate(-90 188.3 165.8)">8</text>
<text x="199.1" y="165.8" transform="rotate(-90 199.1 165.8)">8</text>
<text x="209.9" y="165.8" transform="rotate(-90 209.9 165.8)">8</text>
<text x="70.4" y="173.7">12</text>
<text x="77.2" y="171.2" transform="rotate(-90 77.2 171.2)">15</text>
<text x="81.9" y="173.7">11</text>
<text x="70.4" y="182">10</text>
<text x="82.5" y="182">9</text>
</g>
<g font-size="1.8" fill="#000084">
<text x="49.2" y="33.2">ZA[0..15]</text>
<text x="96.7" y="33.2">A[0..15]</text>
<text x="173.4" y="32.6">ZD[0..7]</text>
<text x="235.1" y="37.1">D[0..7]</text>
</g>
<g font-size="1.8" fill="#0f0f0f">
<text x="65.4" y="35.8">ZA0</text>
<text x="87" y="35.8">A0</text>
<text x="188.6" y="35.2">ZD0</text>
<text x="225.3" y="39.7">D0</text>
<text x="65.4" y="44.1">ZA1</text>
<text x="87" y="44.1">A1</text>
<text x="188.6" y="46">ZD1</text>
<text x="225.3" y="50.5">D1</text>
<text x="65.4" y="56.8">ZA2</text>
<text x="87" y="56.8">A2</text>
<text x="188.6" y="59.3">ZD2</text>
<text x="65.4" y="65.1">ZA3</text>
<text x="87" y="65.1">A3</text>
<text x="225.3" y="63.8">D2</text>
<text x="188.6" y="70.1">ZD3</text>
<text x="65.4" y="73.3">ZA4</text>
<text x="87" y="73.3">A4</text>
<text x="225.3" y="74.6">D3</text>
<text x="65.4" y="81.6">ZA5</text>
<text x="87" y="81.6">A5</text>
<text x="188.6" y="80.9">ZD4</text>
<text x="65.4" y="89.8">ZA6</text>
<text x="87" y="89.8">A6</text>
<text x="225.3" y="85.4">D4</text>
<text x="188.6" y="94.3">ZD5</text>
<text x="225.3" y="98.7">D5</text>
<text x="65.4" y="102.5">ZA7</text>
<text x="87" y="102.5">A7</text>
<text x="188.6" y="105.1">ZD6</text>
<text x="225.3" y="109.5">D6</text>
<text x="65.4" y="115.2">ZA8</text>
<text x="87" y="115.2">A8</text>
<text x="188.6" y="118.4">ZD7</text>
<text x="65.4" y="123.5">ZA9</text>
<text x="87" y="123.5">A9</text>
<text x="225.3" y="122.8">D7</text>
<text x="65.4" y="136.2">ZA10</text>
<text x="85.8" y="136.2">A10</text>
<text x="65.4" y="144.4">ZA11</text>
<text x="85.8" y="144.4">A11</text>
<text x="65.4" y="152.7">ZA12</text>
<text x="85.8" y="152.7">A12</text>
<text x="65.4" y="160.9">ZA13</text>
<text x="85.8" y="160.9">A13</text>
<text x="65.4" y="173.6">ZA14</text>
<text x="85.8" y="173.6">A14</text>
<text x="65.4" y="181.9">ZA15</text>
<text x="85.8" y="181.9">A15</text>
</g>
<g font-size="1.4" fill="#0000c2">
<text x="73" y="23.9">Address</text>
<text x="79.8" y="23.9">Bus</text>
<text x="132.1" y="27.7">Control</text>
<text x="138.5" y="27.7">Signals</text>
<text x="204.5" y="28">Bi-directional</text>
<text x="204.5" y="29.6">Data</text>
<text x="208.9" y="29.6">Bus</text>
</g>
<g font-size="1.4" fill="#006464">
<text x="32.6" y="26.8">74LS04</text>
<text x="73.9" y="36.9">74LS367</text>
<text x="135.7" y="36.9">74LS367</text>
<text x="197.1" y="36.3">74LS367</text>
<text x="212.7" y="40.7">74LS367</text>
<text x="73.6" y="45.2">74LS367</text>
<text x="135.7" y="45.2">74LS367</text>
<text x="196.8" y="47.1">74LS367</text>
<text x="135.7" y="53.4">74LS367</text>
<text x="212.7" y="51.5">74LS367</text>
<text x="73.9" y="57.9">74LS367</text>
<text x="196.8" y="60.4">74LS367</text>
<text x="212.7" y="64.9">74LS367</text>
<text x="73.6" y="66.1">74LS367</text>
<text x="196.8" y="71.2">74LS367</text>
<text x="73.6" y="74.4">74LS367</text>
<text x="135.8" y="74.4">74LS367</text>
<text x="212.7" y="75.7">74LS367</text>
<text x="73.6" y="82.6">74LS367</text>
<text x="135.8" y="83.3">74LS367</text>
<text x="196.8" y="82">74LS367</text>
<text x="212.7" y="86.5">74LS367</text>
<text x="73.6" y="90.9">74LS367</text>
<text x="197.1" y="95.3">74LS367</text>
<text x="212.7" y="99.8">74LS367</text>
<text x="73.9" y="103.6">74LS367</text>
<text x="136.1" y="103.6">74LS367</text>
<text x="196.8" y="106.1">74LS367</text>
<text x="135.8" y="112.5">74LS367</text>
<text x="212.7" y="110.6">74LS367</text>
<text x="73.9" y="116.3">74LS367</text>
<text x="197.1" y="119.5">74LS367</text>
<text x="73.6" y="124.6">74LS367</text>
<text x="212.7" y="123.9">74LS367</text>
<text x="73.9" y="137.3">74LS367</text>
<text x="73.6" y="145.5">74LS367</text>
<text x="73.6" y="153.8">74LS367</text>
<text x="152.8" y="156.9">74LS367</text>
<text x="163.6" y="156.9">74LS367</text>
<text x="174.4" y="156.9">74LS367</text>
<text x="185.2" y="156.9">74LS367</text>
<text x="196" y="156.9">74LS367</text>
<text x="206.8" y="156.9">74LS367</text>
<text x="73.6" y="162">74LS367</text>
<text x="73.6" y="174.7">74LS367</text>
<text x="73.6" y="183">74LS367</text>
</g>
</svg>
